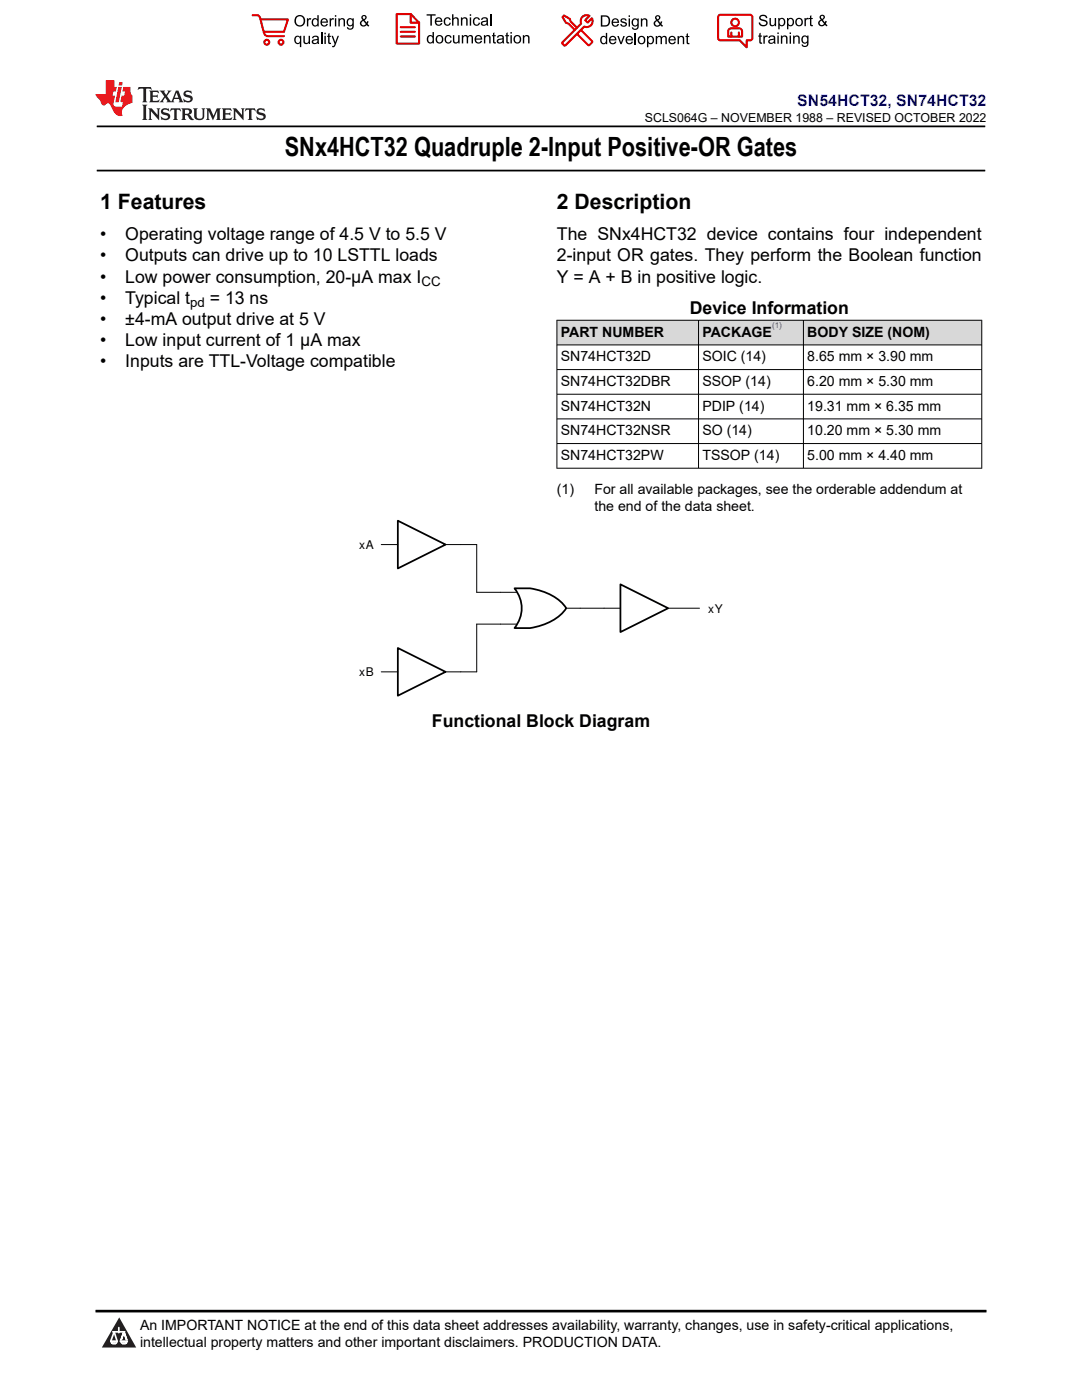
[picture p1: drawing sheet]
<svg xmlns="http://www.w3.org/2000/svg" width="216mm" height="279mm" viewBox="0 0 216 279" stroke-linecap="round" stroke-linejoin="round" font-family="sans-serif">
<path d="M19.3 25.2h177.3M19.3 34h177.3" fill="none" stroke="#000" stroke-width=".35"/>
<g fill="#d8d8d8">
<path d="M111.1 63.9h84.8v4.9h-84.8z" fill-rule="evenodd"/>
<path d="M111.2 64h28.1v4.8h-28.1z" fill-rule="evenodd"/>
<path d="M139.4 64h20.9v4.8h-20.9z" fill-rule="evenodd"/>
<path d="M160.4 64h35.4v4.8h-35.4z" fill-rule="evenodd"/>
</g>
<g fill="none" stroke="#000" stroke-width=".2">
<path d="M111.1 63.9h84.9M111.1 68.8h84.9M111.1 73.8h84.9M111.1 78.7h84.9M111.1 63.9v29.6M139.4 63.9v29.6M160.3 63.9v29.6M195.9 63.9v29.6M111.1 83.6h84.9M111.1 88.5h84.9M111.1 93.4h84.9M76.1 108.7h3.3"/>
<path d="M88.9 108.7h6.2v9.5h8M76.1 134.1h3.3M103.1 124.6h-8v9.5h-6.2M113 121.4h10.8M133.4 121.4h6.2"/>
</g>
<path d="M79.4 103.9l9.5 4.8-9.5 4.7zM102.7 117.4a12 12 0 0 1 9.3 2.8l1 1.2a10.2 10.2 0 0 1-7.2 4h-3.1a6.2 6.2 0 0 0 0-8zM123.8 116.6l9.5 4.8-9.5 4.7zM79.4 129.3l9.5 4.8-9.5 4.7z" fill="none" stroke="#000" stroke-width=".35"/>
<path d="M0 0h215.9v23.8h-215.9z" fill-rule="evenodd" fill="#fff"/>
<path d="M27.7 17.4l-.2 .6 .5-.3h.6v.1v2.2l-.2 .4h1l-.2-.4v-2.2v-.1h.5l.5 .3-.1-.6zM29.8 18.1l.2 .4v1.5l-.2 .4h1.9l.1-.6a1.08 1.08 0 0 1-1.3 .2v-.7h.6l.4 .2v-.6l-.4 .2h-.6v-.6l.2-.1a1 1 0 0 1 1 .2l-.1-.5zM31.8 18.1l1 1.1-1 1.2h.9l-.2-.2 .4-.7 .5 .7-.2 .2h1.6l-.2-.2 .1-.4h1l.1 .4-.1 .2h.9l-.2-.3-.8-2h-.5l-1 2.2-.8-1.1 .9-1.1h-.8l.2 .2-.5 .7-.3-.7 .1-.2zM35.2 18.5l.4 1h-.8zM36.8 18.2a.65 .65 0 0 0-.2 .7 .65 .65 0 0 0 .6 .5l.7 .2 .1 .2a.79 .79 0 0 1-.7 .4 .79 .79 0 0 1-.7-.5l.1 .7 .2-.1a.93 .93 0 0 0 1.1 .1 .93 .93 0 0 0 .4-1 1.46 1.46 0 0 0-1.2-.6l-.1-.3a1.09 1.09 0 0 1 1.2 .2l-.2-.6-.1 .1-.6-.2zM28.4 20.9l.2 .4v2.3l-.2 .3h1l-.2-.3v-2.3l.2-.4zM29.6 21.6l.2 .4v1.6l-.2 .3h.8l-.3-.3v-1.4l1.7 1.8v-2l.2-.4h-.8l.2 .2 .1 1.1-1.2-1.3zM32.3 21.8a.65 .65 0 0 0-.2 .7 .65 .65 0 0 0 .7 .4l.6 .2 .1 .2a.79 .79 0 0 1-.7 .4 .79 .79 0 0 1-.7-.5l.1 .7 .2-.1a.93 .93 0 0 0 1.1 .1 .93 .93 0 0 0 .4-.9 1.46 1.46 0 0 0-1.2-.6l-.1-.4a1.09 1.09 0 0 1 1.2 .2l-.2-.6-.1 .1-.6-.1zM34.1 21.6l-.1 .7a.63 .63 0 0 1 .7-.4l.1 1.7-.3 .3h1l-.2-.3v-1.7a.66 .66 0 0 1 .8 .4l-.1-.7zM36.2 21.6l.2 .4v1.6l-.2 .3h.9l-.2-.2v-.7h.5l.1 .2a.79 .79 0 0 0 1.2 .6l-1-.9a.61 .61 0 0 0 .6-.6 .61 .61 0 0 0-.5-.6zM36.9 21.9h.2a.47 .47 0 0 1 .5 .1 .47 .47 0 0 1 .1 .5l-.2 .2h-.6zM38.5 21.6l.2 .2a2.27 2.27 0 0 0 .4 2 1.04 1.04 0 0 0 1.7-.7v-1.3l.2-.2h-.8l.2 .4v1.1a.6 .6 0 0 1-.6 .6 .6 .6 0 0 1-.6-.6v-1.1l.3-.4zM41.1 21.6l.2 .4v1.6l-.2 .3h.7l-.2-.3v-1.5l.9 1.9 .8-1.9v1.5l-.2 .3h1l-.3-.3v-1.6l.3-.4h-.8l-.7 1.5-.7-1.5zM44.3 21.6l.2 .4v1.6l-.2 .3h1.9l.1-.5a1.09 1.09 0 0 1-1.3 .1v-.6h.6l.4 .1v-.6l-.4 .2h-.6v-.6l.2-.1a1.01 1.01 0 0 1 1 .3l-.1-.6zM46.4 21.6l.3 .4v1.6l-.3 .3h.8l-.2-.3v-1.4l1.6 1.8v-2l.2-.4h-.7l.2 .2v1.1l-1.2-1.3zM49 21.6l-.1 .7a.63 .63 0 0 1 .8-.4v1.7l-.3 .3h1l-.2-.3v-1.7a.66 .66 0 0 1 .8 .4l-.1-.7zM51.4 21.8a.65 .65 0 0 0-.2 .7 .65 .65 0 0 0 .6 .4l.6 .2 .2 .2a.79 .79 0 0 1-.8 .4 .79 .79 0 0 1-.6-.5l.1 .7 .2-.1a.93 .93 0 0 0 1 .1 .93 .93 0 0 0 .5-.9 1.46 1.46 0 0 0-1.3-.6l-.1-.4a1.09 1.09 0 0 1 1.3 .2l-.2-.6-.2 .1-.5-.1z" fill="#231f20"/>
<path d="M21.1 16v2.8h-2.1l.1 .3 .9 1a.95 .95 0 0 0 .9 .9 .59 .59 0 0 1 .6-.4 .59 .59 0 0 1 .5 .4l.4 .8a1.59 1.59 0 0 0 2.1 1.3 1.61 1.61 0 0 1 1-2.2l1-.4-.1-1.5a1.59 1.59 0 0 1-.4-1.6h-1.4l-.2 .9h.5l-.1 .8h-.5l-.2 1v.2l.4 .1-.2 .9h-.6a.73 .73 0 0 1-1.1-.7l.3-1.5h-.5l.2-.8h.5l.2-.9h-.5v-1.4zM23.6 17.4l-.6 3h.7l.6-3zM23.8 16.4l-.1 .7h.7l.1-.7z" fill="#ed1c24"/>
<g fill="#000">
<path d="M58.7 4.2a1.15 1.15 0 0 1 2.3 0 1.15 1.15 0 0 1-2.3 0zM59.3 3.5a.89 .89 0 0 0-.2 1.1 .89 .89 0 0 0 1.1 .4 .88 .88 0 0 0 .3-1.3 .88 .88 0 0 0-1.2-.2z" fill-rule="evenodd"/>
<path d="M58.9 7.3l.5-.2 .5 .3v-.3h.2v2.3h-.3v-.8a.74 .74 0 0 1-.9 0 .74 .74 0 0 1-.2-1zM59.1 7.5a.57 .57 0 0 0-.1 .7 .57 .57 0 0 0 .7 .2 .57 .57 0 0 0 .2-.7 .57 .57 0 0 0-.8-.2z" fill-rule="evenodd"/>
<path d="M61.2 3.6h.3v.3l.2-.2 .3-.1 .1 .1-.1 .3a.36 .36 0 0 0-.4 0 .36 .36 0 0 0-.1 .4v.9h-.3z" fill-rule="evenodd"/>
<path d="M60.5 7.1h.3v.9a.41 .41 0 0 0 .4 .6 .41 .41 0 0 0 .4-.6v-.9h.3v1.7h-.3v-.3a.58 .58 0 0 1-.7 .3 .58 .58 0 0 1-.4-.6z" fill-rule="evenodd"/>
<path d="M62.4 3.8l.5-.2 .4 .2v-.8h.3v2.3h-.3v-.2a.75 .75 0 0 1-1-.1 .75 .75 0 0 1 0-1zM62.6 4a.57 .57 0 0 0-.1 .7 .57 .57 0 0 0 .7 .2 .57 .57 0 0 0 .1-.7 .57 .57 0 0 0-.7-.2z" fill-rule="evenodd"/>
<path d="M62.4 7.3a.74 .74 0 0 1 .9-.1 .74 .74 0 0 1 .3 .9l.1 .7h-.3v-.2a.57 .57 0 0 1-.9 .2 .57 .57 0 0 1-.1-.8l.9-.3a.41 .41 0 0 0-.3-.4 .41 .41 0 0 0-.5 .4l-.3-.1zM62.6 8.2a.35 .35 0 0 0 .1 .5 .35 .35 0 0 0 .5-.3l.1-.4z" fill-rule="evenodd"/>
<path d="M64.7 6.5h.3v.3h-.3zM64.7 7.1h.3v1.7h-.3z" fill-rule="evenodd"/>
<path d="M64.2 3.8a.76 .76 0 0 1 .9-.1 .76 .76 0 0 1 .3 .8h-1.2a.47 .47 0 0 0 .4 .6 .47 .47 0 0 0 .5-.4l.3 .1a.82 .82 0 0 1-1.2 .3 .82 .82 0 0 1 0-1.3zM64.4 4l-.2 .3h.9l-.2-.4z" fill-rule="evenodd"/>
<path d="M65.8 3.6h.2v.3l.2-.2 .3-.1 .2 .1-.1 .3a.36 .36 0 0 0-.5 0 .36 .36 0 0 0 0 .4v.9h-.3z" fill-rule="evenodd"/>
<path d="M65.5 6.7l.3-.1v.5h.2v.3h-.2v.9v.2h.2l.1 .3a.41 .41 0 0 1-.5-.1 .41 .41 0 0 1-.1-.4v-.9h-.2v-.3h.2z" fill-rule="evenodd"/>
<path d="M66.1 7.1h.3l.5 1.4 .5-1.4h.2l-.6 1.7a.57 .57 0 0 1-.7 .6v-.3a.37 .37 0 0 0 .5-.3z" fill-rule="evenodd"/>
<path d="M66.8 3h.3v.3h-.3zM66.8 3.6h.3v1.7h-.3z" fill-rule="evenodd"/>
<path d="M67.5 3.6h.3v.3a.58 .58 0 0 1 .7-.3 .58 .58 0 0 1 .3 .7v1h-.2v-1a.4 .4 0 0 0-.5-.5 .4 .4 0 0 0-.3 .6v.9h-.3z" fill-rule="evenodd"/>
<path d="M69.3 3.8l.6-.2 .4 .2v-.2h.3v1.5a.71 .71 0 0 1-.5 .8 .71 .71 0 0 1-.9-.5h.3a.46 .46 0 0 0 .6 .3 .46 .46 0 0 0 .2-.6 .78 .78 0 0 1-1.1-.2 .78 .78 0 0 1 .1-1.1zM69.6 4a.53 .53 0 0 0-.1 .8 .53 .53 0 0 0 .8 0 .54 .54 0 0 0 0-.7 .54 .54 0 0 0-.7-.1z" fill-rule="evenodd"/>
<path d="M72.2 3.1a.53 .53 0 0 1 .9 .1 .53 .53 0 0 1-.4 .8l.5 .5 .1-.3 .2 .1-.2 .5 .4 .3-.2 .2-.3-.3a.71 .71 0 0 1-1.2 .1 .71 .71 0 0 1 .3-1.1l-.2-.5zM72.3 3.5a.3 .3 0 0 0 .6 0 .3 .3 0 0 0-.6 0zM72.3 4.3a.45 .45 0 0 0 0 .7 .45 .45 0 0 0 .7-.2l-.5-.6z" fill-rule="evenodd"/>
<path d="M85.1 2.8h1.8v.3h-.7v2h-.3v-2h-.8z" fill-rule="evenodd"/>
<path d="M85.3 7.2l.6-.2 .4 .2v-.8h.3v2.3h-.3v-.2a.76 .76 0 0 1-1-.1 .76 .76 0 0 1-.1-1zM85.6 7.4a.58 .58 0 0 0-.1 .7 .58 .58 0 0 0 .7 .2 .58 .58 0 0 0 .1-.7 .58 .58 0 0 0-.7-.2z" fill-rule="evenodd"/>
<path d="M87.2 7.2a.81 .81 0 0 1 1.1 .1 .81 .81 0 0 1-.1 1.2 .81 .81 0 0 1-1.2-.2v-.7zM87.3 7.4a.57 .57 0 0 0 0 .8 .57 .57 0 0 0 .8 0 .57 .57 0 0 0 0-.7 .57 .57 0 0 0-.8-.1z" fill-rule="evenodd"/>
<path d="M87 3.7a.77 .77 0 0 1 .9-.2 .77 .77 0 0 1 .4 .9h-1.3a.48 .48 0 0 0 .4 .5 .48 .48 0 0 0 .6-.3h.3a.83 .83 0 0 1-1.3 .4 .83 .83 0 0 1 0-1.3zM87.2 3.8l-.1 .3h.9l-.3-.4z" fill-rule="evenodd"/>
<path d="M88.7 3.7a.7 .7 0 0 1 1.2 .3h-.2a.45 .45 0 0 0-.6-.3 .45 .45 0 0 0-.3 .6 .45 .45 0 0 0 .3 .6 .45 .45 0 0 0 .6-.4l.3 .1a.76 .76 0 0 1-1.1 .5 .76 .76 0 0 1-.3-1.1z" fill-rule="evenodd"/>
<path d="M88.9 7.2a.7 .7 0 0 1 1.2 .3h-.3a.45 .45 0 0 0-.5-.3 .45 .45 0 0 0-.3 .6 .45 .45 0 0 0 .3 .6 .45 .45 0 0 0 .6-.3h.2a.76 .76 0 0 1-1 .5 .76 .76 0 0 1-.3-1.1z" fill-rule="evenodd"/>
<path d="M90.2 2.8h.3v.9a.59 .59 0 0 1 .7-.2 .59 .59 0 0 1 .3 .6v1h-.2v-1a.4 .4 0 0 0-.5-.4 .4 .4 0 0 0-.3 .5v.9h-.3z" fill-rule="evenodd"/>
<path d="M90.4 7h.3v.9a.41 .41 0 0 0 .4 .6 .41 .41 0 0 0 .3-.6v-.9h.3v1.7h-.2v-.3a.58 .58 0 0 1-.7 .3 .58 .58 0 0 1-.4-.7z" fill-rule="evenodd"/>
<path d="M92 3.5h.2v.2a.59 .59 0 0 1 .7-.3 .59 .59 0 0 1 .4 .7v1h-.3v-1a.41 .41 0 0 0-.4-.4 .41 .41 0 0 0-.4 .5v.9h-.2z" fill-rule="evenodd"/>
<path d="M92.1 7h.3v.3a.56 .56 0 0 1 1 0 .54 .54 0 0 1 .6-.3 .54 .54 0 0 1 .4 .5v1.2h-.3v-1.1a.34 .34 0 0 0-.3-.4 .34 .34 0 0 0-.4 .3v1.2h-.3v-1.1a.38 .38 0 0 0-.5-.3 .38 .38 0 0 0-.2 .5v.9h-.3z" fill-rule="evenodd"/>
<path d="M93.7 2.8h.3v.4h-.3zM93.7 3.5h.3v1.6h-.3z" fill-rule="evenodd"/>
<path d="M94.6 3.7a.7 .7 0 0 1 1.2 .3h-.3a.45 .45 0 0 0-.6-.3 .45 .45 0 0 0-.3 .6 .45 .45 0 0 0 .4 .6 .45 .45 0 0 0 .5-.4l.3 .1a.76 .76 0 0 1-1 .5 .76 .76 0 0 1-.4-1.1z" fill-rule="evenodd"/>
<path d="M94.9 7.2a.77 .77 0 0 1 .9-.1 .77 .77 0 0 1 .4 .8h-1.2a.48 .48 0 0 0 .3 .6 .48 .48 0 0 0 .6-.4l.3 .1a.83 .83 0 0 1-1.3 .3 .83 .83 0 0 1 0-1.3zM95.1 7.3l-.1 .4h.9l-.2-.4z" fill-rule="evenodd"/>
<path d="M96.6 7h.2v.3a.59 .59 0 0 1 .7-.3 .59 .59 0 0 1 .4 .7v1h-.3v-1a.41 .41 0 0 0-.4-.5 .41 .41 0 0 0-.4 .6v.9h-.2z" fill-rule="evenodd"/>
<path d="M96.1 3.7a.74 .74 0 0 1 1-.2 .74 .74 0 0 1 .3 .9v.7h-.2l-.1-.2a.59 .59 0 0 1-.8 .3 .59 .59 0 0 1-.2-.8l1-.3a.42 .42 0 0 0-.4-.5 .42 .42 0 0 0-.4 .4l-.3-.1zM96.3 4.5a.36 .36 0 0 0 .2 .5 .36 .36 0 0 0 .5-.2l.1-.5z" fill-rule="evenodd"/>
<path d="M98.4 6.6l.3-.2v.6h.2v.2h-.2v1v.2h.2l.1 .3a.41 .41 0 0 1-.5-.1 .41 .41 0 0 1-.1-.4v-1h-.2v-.2h.2z" fill-rule="evenodd"/>
<path d="M99.3 7.2a.74 .74 0 0 1 1-.2 .74 .74 0 0 1 .2 1l.1 .7h-.3v-.2a.59 .59 0 0 1-.8 .2 .59 .59 0 0 1-.3-.8l1.1-.3a.42 .42 0 0 0-.4-.4 .42 .42 0 0 0-.5 .3h-.2zM99.5 8a.36 .36 0 0 0 .2 .5 .36 .36 0 0 0 .4-.2l.2-.5z" fill-rule="evenodd"/>
<path d="M101 6.6l.3-.2v.6h.3v.2h-.3v1l.1 .2h.2v.3a.41 .41 0 0 1-.4-.1 .41 .41 0 0 1-.2-.4v-1h-.2v-.2h.2z" fill-rule="evenodd"/>
<path d="M101.9 6.4h.2v.3h-.2zM101.9 7h.2v1.7h-.2z" fill-rule="evenodd"/>
<path d="M102.7 7.2a.81 .81 0 0 1 1.1 .1 .81 .81 0 0 1-.1 1.2 .81 .81 0 0 1-1.2-.2v-.7zM102.9 7.4a.57 .57 0 0 0-.1 .8 .57 .57 0 0 0 .9 0 .57 .57 0 0 0-.1-.7 .57 .57 0 0 0-.7-.1z" fill-rule="evenodd"/>
<path d="M104.3 7h.3v.3a.59 .59 0 0 1 .7-.3 .59 .59 0 0 1 .4 .7v1h-.3v-1a.41 .41 0 0 0-.5-.5 .41 .41 0 0 0-.3 .6v.9h-.3z" fill-rule="evenodd"/>
<path d="M119.9 3.1h.8a1.12 1.12 0 0 1 1 1.1 1.12 1.12 0 0 1-1 1.1h-.8zM120.2 3.3v1.7h.5a.86 .86 0 0 0 .8-.8 .86 .86 0 0 0-.8-.9z" fill-rule="evenodd"/>
<path d="M119.9 7.4l.5-.3 .5 .3v-.8h.3v2.2h-.3v-.2a.75 .75 0 0 1-1 0 .75 .75 0 0 1-.1-1zM120.2 7.5a.57 .57 0 0 0-.2 .8 .57 .57 0 0 0 .8 .2 .57 .57 0 0 0 .1-.8 .57 .57 0 0 0-.7-.2z" fill-rule="evenodd"/>
<path d="M121.7 7.4a.76 .76 0 0 1 .9-.2 .76 .76 0 0 1 .4 .9h-1.2a.47 .47 0 0 0 .3 .5 .47 .47 0 0 0 .6-.3h.3a.82 .82 0 0 1-1.3 .4 .82 .82 0 0 1 0-1.3zM121.9 7.5l-.1 .3h.9l-.2-.4z" fill-rule="evenodd"/>
<path d="M122.2 3.9a.76 .76 0 0 1 .9-.2 .76 .76 0 0 1 .4 .9h-1.2a.47 .47 0 0 0 .4 .5 .47 .47 0 0 0 .5-.3h.3a.82 .82 0 0 1-1.2 .4 .82 .82 0 0 1-.1-1.3zM122.5 4l-.2 .3h.9l-.2-.4z" fill-rule="evenodd"/>
<path d="M123.9 3.8a.71 .71 0 0 1 1.1 .3h-.2a.32 .32 0 0 0-.4-.3 .32 .32 0 0 0-.3 .4h.1a.75 .75 0 0 1 .9 .8 .72 .72 0 0 1-.7 .3 .72 .72 0 0 1-.6-.5h.2a.36 .36 0 0 0 .4 .4 .36 .36 0 0 0 .3-.5 .8 .8 0 0 1-.9-.7z" fill-rule="evenodd"/>
<path d="M123.2 7.2h.3l.4 1.3 .5-1.3h.3l-.6 1.6h-.3z" fill-rule="evenodd"/>
<path d="M125.4 3.1h.3v.3h-.3zM125.4 3.7h.3v1.6h-.3z" fill-rule="evenodd"/>
<path d="M125 7.4a.76 .76 0 0 1 .9-.2 .76 .76 0 0 1 .4 .9h-1.2a.47 .47 0 0 0 .4 .5 .47 .47 0 0 0 .5-.3h.3a.82 .82 0 0 1-1.2 .4 .82 .82 0 0 1-.1-1.3zM125.3 7.5l-.2 .3h.9l-.2-.4z" fill-rule="evenodd"/>
<path d="M126.2 3.9l.5-.3 .5 .3v-.2h.3v1.4a.71 .71 0 0 1-.6 .8 .71 .71 0 0 1-.8-.5l.2 .1a.46 .46 0 0 0 .7 .2 .46 .46 0 0 0 .2-.6 .78 .78 0 0 1-1.1-.1 .78 .78 0 0 1 .1-1.1zM126.4 4a.53 .53 0 0 0 0 .8 .53 .53 0 0 0 .7 0 .54 .54 0 0 0 0-.7 .54 .54 0 0 0-.7-.1z" fill-rule="evenodd"/>
<path d="M127.5 7.3a.8 .8 0 0 1 1.1 .2 .8 .8 0 0 1-.1 1.1 .8 .8 0 0 1-1.2-.1v-.8zM127.7 7.5a.56 .56 0 0 0-.1 .9 .56 .56 0 0 0 .8-.1 .56 .56 0 0 0 0-.7 .56 .56 0 0 0-.7-.1z" fill-rule="evenodd"/>
<path d="M127.9 3.7h.2v.2a.58 .58 0 0 1 .7-.2 .58 .58 0 0 1 .4 .6v1h-.3v-1a.4 .4 0 0 0-.4-.4 .4 .4 0 0 0-.3 .5v.9h-.3z" fill-rule="evenodd"/>
<path d="M129.1 7.2h.2v.2a.72 .72 0 0 1 1-.1 .72 .72 0 0 1 .2 1 .64 .64 0 0 1-.5 .5 .64 .64 0 0 1-.6-.2v.8h-.3zM129.5 7.5a.56 .56 0 0 0-.1 .8 .56 .56 0 0 0 .7 .2 .56 .56 0 0 0 .1-.8 .56 .56 0 0 0-.7-.2z" fill-rule="evenodd"/>
<path d="M130.8 7.2h.3v.2a.55 .55 0 0 1 .9 0 .53 .53 0 0 1 .7-.3 .53 .53 0 0 1 .4 .6v1.1h-.3v-1a.34 .34 0 0 0-.3-.4 .34 .34 0 0 0-.4 .3v1.1h-.3v-1a.37 .37 0 0 0-.5-.4 .37 .37 0 0 0-.2 .6v.8h-.3z" fill-rule="evenodd"/>
<path d="M130.9 3.2a.53 .53 0 0 1 .8 .1 .53 .53 0 0 1-.3 .8l.4 .5 .1-.4 .3 .1-.2 .5 .3 .3-.2 .3-.3-.4a.71 .71 0 0 1-1.2 .1 .71 .71 0 0 1 .4-1.1l-.3-.5zM130.9 3.6a.3 .3 0 0 0 .6 0 .3 .3 0 0 0-.6 0zM130.9 4.3a.45 .45 0 0 0 0 .7 .45 .45 0 0 0 .7-.2l-.5-.6z" fill-rule="evenodd"/>
<path d="M133.6 7.4a.76 .76 0 0 1 .9-.2 .76 .76 0 0 1 .4 .9h-1.3a.47 .47 0 0 0 .4 .5 .47 .47 0 0 0 .6-.3h.3a.82 .82 0 0 1-1.3 .4 .82 .82 0 0 1 0-1.3zM133.8 7.5l-.1 .3h.9l-.3-.4z" fill-rule="evenodd"/>
<path d="M135.2 7.2h.3v.2a.58 .58 0 0 1 .7-.2 .58 .58 0 0 1 .3 .6v1h-.3v-1a.4 .4 0 0 0-.4-.4 .4 .4 0 0 0-.3 .5v.9h-.3z" fill-rule="evenodd"/>
<path d="M137 6.8l.3-.2v.6h.2v.2h-.2v1v.2h.2l.1 .2a.41 .41 0 0 1-.5 0 .41 .41 0 0 1-.1-.5v-.9h-.2v-.2h.2z" fill-rule="evenodd"/>
<path d="M151.7 3.1a.88 .88 0 0 1 1.4 .5h-.3a.49 .49 0 0 0-.5-.5 .49 .49 0 0 0-.4 .6v.1a1.06 1.06 0 0 1 1.3 1 .95 .95 0 0 1-1 .4 .95 .95 0 0 1-.8-.7h.3a.58 .58 0 0 0 .6 .5 .58 .58 0 0 0 .5-.6l-.2-.1a.95 .95 0 0 1-1.1-.9z" fill-rule="evenodd"/>
<path d="M151.5 6.7l.3-.2v.6h.3v.2h-.3v1v.2h.3v.2a.41 .41 0 0 1-.5 0 .41 .41 0 0 1-.1-.5v-.9h-.2v-.2h.2z" fill-rule="evenodd"/>
<path d="M152.3 7.1h.3v.2l.1-.2h.4h.1l-.1 .3a.36 .36 0 0 0-.4 0 .36 .36 0 0 0-.1 .5v.8h-.3z" fill-rule="evenodd"/>
<path d="M153.4 7.3a.74 .74 0 0 1 1-.2 .74 .74 0 0 1 .3 .9l.1 .7h-.3l-.1-.2a.57 .57 0 0 1-.8 .3 .57 .57 0 0 1-.1-.9l.9-.2a.41 .41 0 0 0-.4-.4 .41 .41 0 0 0-.4 .3h-.3zM153.7 8.1a.35 .35 0 0 0 .1 .5 .35 .35 0 0 0 .5-.2l.1-.5z" fill-rule="evenodd"/>
<path d="M153.5 3.6h.3v.9a.41 .41 0 0 0 .4 .5 .41 .41 0 0 0 .4-.5v-.9h.3v1.6h-.3v-.2a.58 .58 0 0 1-.7 .2 .58 .58 0 0 1-.4-.6z" fill-rule="evenodd"/>
<path d="M155.1 6.5h.3v.3h-.3zM155.1 7.1h.3v1.6h-.3z" fill-rule="evenodd"/>
<path d="M155.3 3.6h.2v.2a.72 .72 0 0 1 1-.1 .72 .72 0 0 1 .2 1 .64 .64 0 0 1-.5 .5 .64 .64 0 0 1-.6-.2v.8h-.3zM155.7 3.9a.56 .56 0 0 0-.2 .8 .56 .56 0 0 0 .8 .2 .56 .56 0 0 0 .1-.8 .56 .56 0 0 0-.7-.2z" fill-rule="evenodd"/>
<path d="M155.8 7.1h.3v.2a.58 .58 0 0 1 .7-.2 .58 .58 0 0 1 .3 .6v1h-.2v-1a.4 .4 0 0 0-.5-.4 .4 .4 0 0 0-.3 .5v.9h-.3z" fill-rule="evenodd"/>
<path d="M157 3.6h.3v.2a.72 .72 0 0 1 1-.1 .72 .72 0 0 1 .1 1 .64 .64 0 0 1-.4 .5 .64 .64 0 0 1-.7-.2v.8h-.3zM157.4 3.9a.56 .56 0 0 0-.1 .8 .56 .56 0 0 0 .7 .2 .56 .56 0 0 0 .2-.8 .56 .56 0 0 0-.8-.2z" fill-rule="evenodd"/>
<path d="M157.6 6.5h.2v.3h-.2zM157.6 7.1h.2v1.6h-.2z" fill-rule="evenodd"/>
<path d="M158.3 7.1h.2v.2a.58 .58 0 0 1 .7-.2 .58 .58 0 0 1 .4 .6v1h-.3v-1a.4 .4 0 0 0-.4-.4 .4 .4 0 0 0-.4 .5v.9h-.2z" fill-rule="evenodd"/>
<path d="M158.9 3.7a.8 .8 0 0 1 1.2 .2 .8 .8 0 0 1-.2 1.1 .8 .8 0 0 1-1.1-.1l-.1-.8zM159.1 3.9a.56 .56 0 0 0-.1 .9 .56 .56 0 0 0 .9 0 .56 .56 0 0 0-.1-.8 .56 .56 0 0 0-.7-.1z" fill-rule="evenodd"/>
<path d="M160.1 7.3l.5-.2 .5 .2v-.2h.2v1.4a.71 .71 0 0 1-.5 .9 .71 .71 0 0 1-.8-.5h.2a.46 .46 0 0 0 .6 .2 .46 .46 0 0 0 .2-.6 .78 .78 0 0 1-1-.1 .78 .78 0 0 1 .1-1.1zM160.3 7.4a.53 .53 0 0 0-.1 .8 .53 .53 0 0 0 .8 0 .54 .54 0 0 0 0-.7 .54 .54 0 0 0-.7-.1z" fill-rule="evenodd"/>
<path d="M160.5 3.6h.3v.2l.1-.2h.4h.1l-.1 .3a.36 .36 0 0 0-.4 0 .36 .36 0 0 0-.1 .5v.8h-.3z" fill-rule="evenodd"/>
<path d="M161.6 3.2l.3-.2v.6h.3v.2h-.3v1l.1 .2h.2v.2a.41 .41 0 0 1-.4 0 .41 .41 0 0 1-.2-.5v-.9h-.2v-.2h.2z" fill-rule="evenodd"/>
<path d="M163.7 3.1a.53 .53 0 0 1 .8 .1 .53 .53 0 0 1-.3 .8l.4 .5 .1-.3h.3l-.2 .5 .3 .3-.2 .3-.3-.3a.71 .71 0 0 1-1.2 .1 .71 .71 0 0 1 .4-1.2l-.3-.5zM163.8 3.5a.3 .3 0 0 0 .6 0 .3 .3 0 0 0-.6 0zM163.7 4.2a.45 .45 0 0 0 0 .8 .45 .45 0 0 0 .7-.3l-.5-.6z" fill-rule="evenodd"/>
</g>
<path d="M64.2 6.5v2.3M97.9 2.8v2.3M126.8 6.6v2.2" fill="none" stroke="#000" stroke-width=".28"/>
<g fill="none" stroke="#de0000" stroke-width=".42">
<path d="M50.4 3l1.1 .1a1.4 1.4 0 0 1 .6 1.2l.6 2.5a.95 .95 0 0 0 1.2 .4h2.8M52 3.9h5.5l-.8 2.4h-4M79.1 2.8h2.8v1.7h1.7v4.2h-4.5zM80 6.4h2.8M80 5.4h2.8M80 7.3h2.8M82 2.8l1.6 1.7M115.1 5.5l-1.2-1.2-.2-.5-1.2-.7-.3 .3 .7 1.1 .5 .2 1.3 1.3M115.9 6l2.2 2.2v.3l-.5 .5h-.3l-2.2-2.2zM115.9 6l.7-.7a1.19 1.19 0 0 0 1.3-.3 1.19 1.19 0 0 0 .2-1.4l-.8 .9-.5-.5 .8-.8a1.19 1.19 0 0 0-1.3 .1 1.19 1.19 0 0 0-.3 1.4l-3.8 3.7v.3l.3 .3h.3l2.3-2.2M143.3 3.2l.5-.2h5.9l.4 .2v4.4l-.2 .4-.9 .1v1.3l-1.4-1.3h-3.8l-.5-.3zM145.5 5.8l.4-.1h1.6a.61 .61 0 0 1 .6 .6v1h-2.8v-1z"/>
<path d="M145.9 6.5v.8M147.4 6.5v.8"/>
<circle cx="53.2" cy="8.4" r=".49"/>
<circle cx="56.1" cy="8.4" r=".49"/>
<circle cx="146.7" cy="4.5" r=".75"/>
</g>
<path d="M0 261.4h215.9v18h-215.9z" fill-rule="evenodd" fill="#fff"/>
<path d="M23.8 262.9l3.4 6h-6.9z" fill="#231f20"/>
<path d="M22.1 267.7h1.3l-.4 .5h-.3a.55 .55 0 0 1-.6-.5z" fill-rule="evenodd" fill="#fff"/>
<path d="M22.1 267.7h1.3l-.4 .5h-.3a.55 .55 0 0 1-.6-.5z" fill="none" stroke="#231f20" stroke-width=".34"/>
<path d="M22.1 267.7h1.3l-.4 .5h-.5zM22.6 265.8h.1M22.6 265.8h2.3zM23.7 265.9h.1M23.7 264.9v1zM24 267.7h.1" fill="none" stroke="#fff" stroke-width=".34"/>
<path d="M24.7 265.8l-.7 1.9z" fill="#fff"/>
<path d="M24.7 265.8l-.7 1.9z" fill="none" stroke="#fff" stroke-width=".34"/>
<path d="M24.7 265.8l.7 1.9z" fill="#fff"/>
<path d="M24.7 265.8l.7 1.9zM25.3 267.7h.1" fill="none" stroke="#fff" stroke-width=".34"/>
<path d="M22.8 265.8l-.7 1.9z" fill="#fff"/>
<path d="M22.8 265.8l-.7 1.9z" fill="none" stroke="#fff" stroke-width=".34"/>
<path d="M22.8 265.8l.6 1.9z" fill="#fff"/>
<path d="M22.8 265.8l.6 1.9z" fill="none" stroke="#fff" stroke-width=".34"/>
<path d="M24.1 267.7h1.3a.65 .65 0 0 1-.6 .5 .65 .65 0 0 1-.7-.5z" fill-rule="evenodd" fill="#fff"/>
<path d="M24.1 267.7h1.3a.65 .65 0 0 1-.6 .5 .65 .65 0 0 1-.7-.5z" fill="none" stroke="#231f20" stroke-width=".34"/>
<path d="M24 267.7h.1M24.1 267.7h1.3l-.4 .5h-.5z" fill="none" stroke="#fff" stroke-width=".34"/>
<path d="M19 261.7h177.8" fill="none" stroke="#000" stroke-width=".53"/>
<text font-size="5.3" x="56.8" y="31.2">SNx4HCT32 Quadruple 2-Input Positive-OR Gates</text>
<g font-size="4.2">
<text x="20" y="41.8">1 Features</text>
<text x="111.1" y="41.8">2 Description</text>
</g>
<g font-size="3.5">
<text x="20" y="47.9">•</text>
<text x="25" y="47.9">Operating voltage range of 4.5 V to 5.5 V</text>
<text x="111.1" y="47.9">The SNx4HCT32 device contains four independent</text>
<text x="20" y="52.2">•</text>
<text x="25" y="52.2">Outputs can drive up to 10 LSTTL loads</text>
<text x="111.1" y="52.2">2-input OR gates. They perform the Boolean function</text>
<text x="20" y="56.4">•</text>
<text x="25" y="56.4">Low power consumption, 20-µA max I</text>
<text x="111.1" y="56.4">Y = A + B in positive logic.</text>
<text x="20" y="64.9">•</text>
<text x="20" y="60.6">•</text>
<text x="25" y="60.6">Typical t</text>
<text x="25" y="64.9">±4-mA output drive at 5 V</text>
<text x="41.9" y="60.6">= 13 ns</text>
<text x="137.6" y="62.8">Device Information</text>
<text x="20" y="69.1">•</text>
<text x="25" y="69.1">Low input current of 1 µA max</text>
<text x="20" y="73.3">•</text>
<text x="25" y="73.3">Inputs are TTL-Voltage compatible</text>
<text x="86.2" y="145">Functional Block Diagram</text>
</g>
<text font-size="3.2" fill="#00f" x="159.1" y="21.1">SN54HCT32, SN74HCT32</text>
<g font-size="2.8">
<text x="111.9" y="67.2">PART NUMBER</text>
<text x="140.2" y="67.2">PACKAGE</text>
<text x="161.1" y="67.2">BODY SIZE (NOM)</text>
<text x="111.9" y="72.1">SN74HCT32D</text>
<text x="111.9" y="77">SN74HCT32DBR</text>
<text x="140.2" y="72.1">SOIC (14)</text>
<text x="140.2" y="77">SSOP (14)</text>
<text x="161.1" y="72.1">8.65 mm × 3.90 mm</text>
<text x="161.1" y="77">6.20 mm × 5.30 mm</text>
<text x="111.9" y="82">SN74HCT32N</text>
<text x="140.2" y="82">PDIP (14)</text>
<text x="161.1" y="82">19.31 mm × 6.35 mm</text>
<text x="111.9" y="86.9">SN74HCT32NSR</text>
<text x="140.2" y="86.9">SO (14)</text>
<text x="161.1" y="86.9">10.20 mm × 5.30 mm</text>
<text x="111.9" y="91.8">SN74HCT32PW</text>
<text x="140.2" y="91.8">TSSOP (14)</text>
<text x="161.1" y="91.8">5.00 mm × 4.40 mm</text>
<text x="111.1" y="98.6">(1)</text>
<text x="118.6" y="98.6">For all available packages, see the orderable addendum at</text>
<text x="118.6" y="102">the end of the data sheet.</text>
<text x="27.9" y="265.5">An IMPORTANT NOTICE at the end of this data sheet addresses availability, warranty, changes, use in safety-critical applications,</text>
<text x="27.9" y="268.9">intellectual property matters and other important disclaimers. PRODUCTION DATA.</text>
</g>
<g font-size="2.6">
<text x="84.1" y="57.1">CC</text>
<text x="37.9" y="61.3">pd</text>
</g>
<text font-size="2.5" x="128.7" y="24.3">SCLS064G – NOVEMBER 1988 – REVISED OCTOBER 2022</text>
<g font-size="2.4">
<text x="71.7" y="109.5">xA</text>
<text x="141.3" y="122.3">xY</text>
<text x="71.7" y="135">xB</text>
</g>
<text font-size="1.6" fill="#00f" x="154.1" y="65.5">(1)</text>
</svg>
